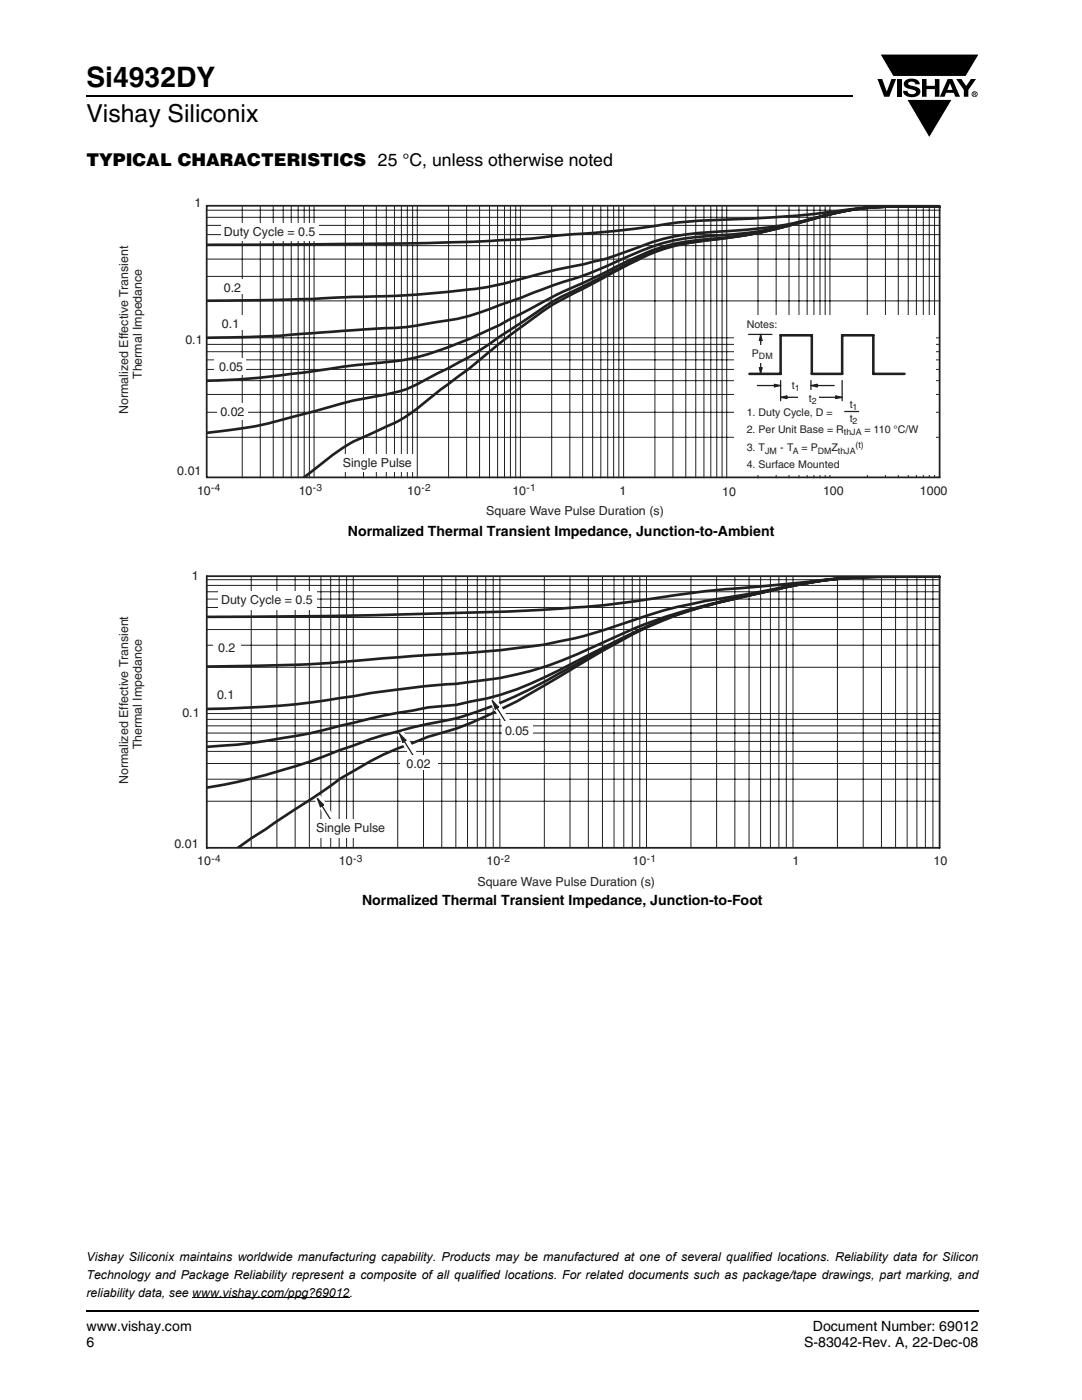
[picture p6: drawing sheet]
<svg xmlns="http://www.w3.org/2000/svg" width="216mm" height="279mm" viewBox="0 0 216 279" stroke-linecap="round" stroke-linejoin="round" font-family="sans-serif">
<path d="M17.1 18.9h.2v.3h-.2zM17.1 261.5h.2v.4h-.2z" fill="#000"/>
<path d="M17.3 19.1h152.9M17.3 261.7h178.1" fill="none" stroke="#000" stroke-width=".36"/>
<path d="M175.1 10.7h20.4v17h-20.4z" fill="#fff"/>
<g fill="#000">
<path d="M175.1 15.8h.9l.9 2.5 1-2.5h.9l-1.4 3.5h-1zM175.6 10.8h19.8l-2.7 4.5h-14.5zM179 15.8h.9v3.5h-.9zM180.7 16.1a2.08 2.08 0 0 1 2.7 .3l.1 .4h-.9a.78 .78 0 0 0-.6-.5 .78 .78 0 0 0-.8 .4l.2 .3 1 .2a1.06 1.06 0 0 1 1.2 1 1.06 1.06 0 0 1-1 1.1 1.71 1.71 0 0 1-2.4-1.2h.9a.95 .95 0 0 0 .8 .7 .95 .95 0 0 0 .9-.4 1.29 1.29 0 0 0-1.2-.6 1.02 1.02 0 0 1-1.1-.6 1.02 1.02 0 0 1 .2-1.1zM184 15.8h.9v1.3h1.6v-1.3h.9v3.5h-.9v-1.5h-1.6v1.5h-.9zM180.9 19.8h9.1l-4.6 7.7zM190.8 15.8h1l1 1.4 .9-1.4h1l-1.5 2.2v1.3h-.9v-1.4z"/>
<path d="M189.6 16.6l-.6 1.3h1.1zM189.1 15.8h.9l1.6 3.5h-1l-.3-.8h-1.5l-.3 .8h-1z"/>
<path d="M194.4 18.6v.1h.2v-.1zM194.2 18.5h.5v.2l-.1 .1 .1 .3-.2-.3-.1 .3h-.2zM194 18.8a.45 .45 0 0 0 .9 0 .45 .45 0 0 0-.9 0zM193.9 18.8a.6 .6 0 0 1 1.2 0 .6 .6 0 0 1-1.2 0z"/>
</g>
<path d="M175.6 10.8h19.8l-2.7 4.5h-14.5zM180.9 19.8h9.1l-4.6 7.7z" fill="none" stroke="#fff" stroke-width=".2"/>
<path d="M38.4 259h31.3" fill="none" stroke="#000" stroke-width=".2"/>
<path d="M23.4 39.2h165.7v64.2h-165.7z" fill="#fff"/>
<path d="M187.6 41.2a168.4 168.4 0 0 0-14.6 .2l-2.1 .2a267.2 267.2 0 0 1-31.3 2.4 159.7 159.7 0 0 0-14.1 1.8l-11 .9a329.3 329.3 0 0 1-33.8 1.9l-39.6 .3M187.6 41.2h-5.1a62.5 62.5 0 0 0-21.8 2.8 102.5 102.5 0 0 1-20.2 2.4 40.1 40.1 0 0 0-13.2 3 74.2 74.2 0 0 1-10.7 3.3 237.5 237.5 0 0 0-17.6 4.2 177.6 177.6 0 0 1-28.5 2.3 542.9 542.9 0 0 1-29.2 .8M187.6 41.2h-3.2a70.6 70.6 0 0 0-19.7 1.8l-1.3 .3a82.7 82.7 0 0 1-23.1 3.9 39.6 39.6 0 0 0-15.5 4.2 86.7 86.7 0 0 1-14.5 5.6l-6.3 2.4-4.2 1.5a46.5 46.5 0 0 1-14.3 3.7 38 38 0 0 1-8.7 .9l-12.3 .8a223.8 223.8 0 0 1-23.2 1.1M187.6 41.2h-3.8a64.4 64.4 0 0 0-23.9 3.1 86.1 86.1 0 0 1-20.7 3.6 34.6 34.6 0 0 0-11.9 3.3l-6.6 3.2a247 247 0 0 0-20.9 10.4 96.1 96.1 0 0 1-15.6 6.2 87.5 87.5 0 0 1-13.7 1.9l-2.1 .3a219.3 219.3 0 0 1-27.1 2.8M187.6 41.2h-4.2a60.4 60.4 0 0 0-20.1 2.2 116.2 116.2 0 0 1-25.3 5 44.4 44.4 0 0 0-15.3 5.5l-7 3.6a46 46 0 0 0-9.4 5.3l-6.5 4.3a62.6 62.6 0 0 1-12.5 7.4 32.7 32.7 0 0 1-8.4 3.8l-1 .2a115.6 115.6 0 0 0-16.7 4l-4.2 1.1a74.6 74.6 0 0 1-15.7 2.8M187.6 41.2h-3a69.4 69.4 0 0 0-19.1 1.6 145.4 145.4 0 0 1-19.9 4.6l-2.4 .3a40.5 40.5 0 0 0-17 4.7l-8.5 4.5a75.8 75.8 0 0 0-15.7 9.9l-2.2 1.7a123.9 123.9 0 0 1-11.4 8.9l-1 .8a53.5 53.5 0 0 1-8.5 6.2l-4.1 1.8a42.4 42.4 0 0 0-12.8 8l-1.4 1.1" fill="none" stroke="#231f20" stroke-width=".53"/>
<g fill="none" stroke="#231f20" stroke-width=".2">
<path d="M41.4 45h146.2M41.4 43.4h146.2M41.4 46.8h146.2M41.4 55.2h146.2M41.4 51.7h146.2M41.4 49h146.2M41.4 42h146.2M48.3 41.2v54.2M51.9 41.2v54.2M54.5 41.2v54.2M56.5 41.2v54.2M58.1 41.2v54.2"/>
<path d="M59.5 41.2v54.2M60.7 41.2v54.2M61.7 41.2v54.2M62.7 41.2v54.2M68.9 41.2v54.2M72.5 41.2v54.2M75.1 41.2v54.2M77.1 41.2v54.2M78.7 41.2v54.2M80.1 41.2v54.2M81.3 41.2v54.2M82.3 41.2v54.2"/>
<path d="M83.3 41.2v54.2M89.5 41.2v54.2M93.1 41.2v54.2M95.7 41.2v54.2M97.7 41.2v54.2M99.3 41.2v54.2M100.7 41.2v54.2M101.9 41.2v54.2M102.9 41.2v54.2M103.8 41.2v54.2M110.1 41.2v54.2M113.7 41.2v54.2"/>
<path d="M116.3 41.2v54.2M118.3 41.2v54.2M119.9 41.2v54.2M121.3 41.2v54.2M122.4 41.2v54.2M123.5 41.2v54.2M124.4 41.2v54.2M130.7 41.2v54.2M134.3 41.2v54.2M136.8 41.2v54.2M138.8 41.2v54.2M140.5 41.2v54.2"/>
<path d="M141.8 41.2v54.2M143 41.2v54.2M144.1 41.2v54.2M145 41.2v54.2M151.3 41.2v54.2M154.9 41.2v54.2M157.4 41.2v54.2M159.4 41.2v54.2M161.1 41.2v54.2M162.4 41.2v54.2M163.6 41.2v54.2M164.7 41.2v54.2"/>
<path d="M165.6 41.2v54.2M173.1 41.1v54.2M176.7 41.1v54.2M179.2 41.1v54.2M181.2 41.1v54.2M182.9 41.1v54.2M184.2 41.1v54.2M185.4 41.1v54.2M186.5 41.1v54.2M41.4 60.1h146.2M41.4 67.4h145.9M41.4 78.7h145.9"/>
<path d="M41.4 76h145.9M41.4 73.7h145.9M41.4 71.8h145.9M41.4 70.2h145.9M41.4 68.7h145.9M41.4 87.3h145.9M41.4 82.3h145.9"/>
</g>
<g fill="#fff">
<path d="M43 55.7h7.6v3h-7.6z"/>
<path d="M42.6 62.9h6.9v3h-6.9z"/>
<path d="M146.6 62.9h40.1v31.8h-40.1z"/>
</g>
<path d="M149.4 66.7h4.6M155.8 75.9v4.1M161.8 75.9v2.1M168 75.9v4.1" fill="none" stroke="#231f20" stroke-width=".25"/>
<path d="M155.8 79.3l1.2-.3v.5z" fill="#231f20"/>
<path d="M155.8 79.3l1.2-.3v.5zM156.6 79.3h3.8" fill="none" stroke="#231f20" stroke-width=".25"/>
<path d="M166.8 79l1.2 .3-1.2 .2z" fill="#231f20"/>
<path d="M163.4 79.3h3.8M166.8 79l1.2 .3-1.2 .2z" fill="none" stroke="#231f20" stroke-width=".25"/>
<path d="M154.5 76.7l1.3 .2-1.3 .3z" fill="#231f20"/>
<path d="M151.1 76.9h3.8M154.5 76.7l1.3 .2-1.3 .3z" fill="none" stroke="#231f20" stroke-width=".25"/>
<path d="M161.8 76.9l1.2-.2v.5z" fill="#231f20"/>
<path d="M161.8 76.9l1.2-.2v.5zM162.7 76.9h3.8" fill="none" stroke="#231f20" stroke-width=".25"/>
<g fill="#fff">
<path d="M156.3 75.3h4.1v2.5h-4.1z"/>
<path d="M159.3 77.9h4.1v2.6h-4.1z"/>
</g>
<path d="M151.5 73.4h.5l-.2 1.2z" fill="#231f20"/>
<path d="M151.5 73.4h.5l-.2 1.2zM151.8 70.1v3.7" fill="none" stroke="#231f20" stroke-width=".25"/>
<path d="M151.8 66.7l.2 1.2h-.5z" fill="#231f20"/>
<path d="M151.8 66.7l.2 1.2h-.5zM151.8 67.6v3.6" fill="none" stroke="#231f20" stroke-width=".25"/>
<path d="M148.3 68.9h6.6v3.5h-6.6z" fill="#fff"/>
<path d="M149.5 74.6h6.3v-7.7h6.2v7.7h6v-7.7h6.3v7.7h6.2" fill="none" stroke="#231f20" stroke-width=".51"/>
<path d="M168.5 82.1h2.8" fill="none" stroke="#231f20" stroke-width=".25"/>
<g fill="#fff">
<path d="M44.1 44.5h19.5v3.5h-19.5z"/>
<path d="M67.9 90.8h15.1v3.4h-15.1z"/>
<path d="M43.4 80.5h6.1v3.3h-6.1z"/>
<path d="M42.8 71.6h6.2v3.2h-6.2z"/>
</g>
<path d="M41.2 41.1l.1 54.2h146.2M41.3 41.1h146.2M187.5 41.1v54.2" fill="none" stroke="#231f20" stroke-width=".35"/>
<path d="M23.5 113.6h165.6v63.7h-165.6z" fill="#fff"/>
<path d="M187.6 115.1a184 184 0 0 0-28.7 1.3l-2.7 .2a301.7 301.7 0 0 0-27.3 3.1 244.6 244.6 0 0 1-28 2.4l-31.5 .8-28 .2M187.6 115.1a173.5 173.5 0 0 0-24.7 .9l-12.1 2.3a240.4 240.4 0 0 0-18.4 3.5l-4.5 1.5a104.4 104.4 0 0 1-30.9 6.7l-14.7 .9a427.1 427.1 0 0 1-26 1.8l-14.9 .3M187.6 115.1h-5.4a101.9 101.9 0 0 0-26.7 2.4 274.1 274.1 0 0 0-22.6 5.6 191.9 191.9 0 0 0-17.9 7.5 65.8 65.8 0 0 1-21 5.5l-2.9 .4-6.6 .5-9.2 1.1a211.3 211.3 0 0 1-21.6 2.9l-12.3 .5M187.6 115.1a219.1 219.1 0 0 0-20.5 .4 211.7 211.7 0 0 0-21.3 4.2 100.3 100.3 0 0 0-27 10.4 188.2 188.2 0 0 1-15.6 7.4l-6.2 1.9-5.9 1.3-5.7 .5a241.6 241.6 0 0 0-23.6 5.2l-5.6 .9a107.1 107.1 0 0 1-14.8 1.7M187.6 115.1h-8.8a97 97 0 0 0-26.7 3.1 100.3 100.3 0 0 0-24.6 7.6l-4.4 2.3-10.2 5.6a96.4 96.4 0 0 1-21.8 9.7 132.9 132.9 0 0 0-26.3 7.5 124.7 124.7 0 0 1-23.4 6.3M187.6 115.1a219.1 219.1 0 0 0-20.5 .4 198.6 198.6 0 0 0-29.2 6.3 82.5 82.5 0 0 0-17.6 8.1l-11.6 6.9a110.2 110.2 0 0 1-17.6 8.6l-5.7 1.7-3.1 1.2a62.9 62.9 0 0 0-16.7 8.8l-18.2 12.1" fill="none" stroke="#231f20" stroke-width=".53"/>
<g fill="none" stroke="#231f20" stroke-width=".2">
<path d="M41.2 119.6h146.2M41.2 118.1h146.2M41.2 116.8h146.2M41.2 115.7h146.2M50.1 115v54.2M55.3 115v54.2M58.9 115v54.2M61.7 115v54.2M64 115v54.2M66 115v54.2M67.7 115v54.2M69.2 115v54.2"/>
<path d="M70.5 115v54.2M79.4 115v54.2M84.5 115v54.2M88.1 115v54.2M91 115v54.2M93.3 115v54.2M95.2 115v54.2M96.9 115v54.2M98.4 115v54.2M99.7 115v54.2M108.6 115v54.2M113.7 115v54.2"/>
<path d="M117.4 115v54.2M120.2 115v54.2M122.5 115v54.2M124.5 115v54.2M126.2 115v54.2M127.7 115v54.2M129 115v54.2M137.9 115v54.2M143 115v54.2M146.6 115v54.2M149.5 115v54.2M151.8 115v54.2"/>
<path d="M153.7 115v54.2M155.4 115v54.2M156.9 115v54.2M158.2 115v54.2M167.1 115v54.2M172.2 115v54.2M175.9 115v54.2M178.7 115v54.2M181 115v54.2M183 115v54.2M184.6 115v54.2M186.2 115v54.2"/>
<path d="M41.2 121.2h146.2M41.2 133.2h146.2M41.2 128.8h146.2M41.2 125.6h146.2M41.2 123.2h146.2M41.4 142.4h146.2M41.4 159.9h146.2M41.4 155.5h146.2M41.4 152.4h146.2M41.4 150h146.2M41.4 148h146.2M41.4 146.3h146.2"/>
<path d="M41.4 144.9h146.2M41.4 143.6h146.2"/>
</g>
<g fill="#fff">
<path d="M42.6 127.7h5.6v3h-5.6z"/>
<path d="M43.6 117.9h19.7v3.7h-19.7z"/>
</g>
<path d="M97.7 140.1l1.2-.9 4 6.3-1.3 .8z" fill-rule="evenodd" fill="#fff"/>
<path d="M98.2 139.8l1.2 1.3-.6 .4z" fill="#231f20"/>
<path d="M98.2 139.8l1.2 1.3-.6 .4zM99.1 141.2l2.8 4.5" fill="none" stroke="#231f20" stroke-width=".25"/>
<path d="M62.7 159.6l1.3-.8 3.9 6.2-1.3 .8z" fill-rule="evenodd" fill="#fff"/>
<path d="M63.3 159.4l1.2 1.2-.6 .4z" fill="#231f20"/>
<path d="M63.3 159.4l1.2 1.2-.6 .4zM64.2 160.8l2.8 4.4" fill="none" stroke="#231f20" stroke-width=".25"/>
<path d="M79.2 146.7l1.3-.8 3.9 6.2-1.3 .9z" fill-rule="evenodd" fill="#fff"/>
<path d="M79.8 146.5l1.2 1.2-.6 .4z" fill="#231f20"/>
<path d="M79.8 146.5l1.2 1.2-.6 .4zM80.6 147.9l2.8 4.4" fill="none" stroke="#231f20" stroke-width=".25"/>
<g fill="#fff">
<path d="M100.2 144h6v3.3h-6z"/>
<path d="M79.9 150.8h7.4v2.9h-7.4z"/>
<path d="M62.3 163.5h15.1v3.6h-15.1z"/>
</g>
<path d="M41.3 115v54.2M41.3 115h146.2M187.5 115v54.2h-146.2" fill="none" stroke="#231f20" stroke-width=".35"/>
<text font-size="5.6" x="17.3" y="17.4">Si4932DY</text>
<text font-size="4.9" x="17.3" y="24.4">Vishay Siliconix</text>
<text font-size="3.5" x="17.3" y="33">TYPICAL CHARACTERISTICS 25 °C, unless otherwise noted</text>
<g font-size="2.8">
<text x="69.4" y="106.9">Normalized Thermal Transient Impedance, Junction-to-Ambient</text>
<text x="72.2" y="180.6">Normalized Thermal Transient Impedance, Junction-to-Foot</text>
<text x="17.3" y="265.6">www.vishay.com</text>
<text x="17.3" y="268.8">6</text>
<text x="160.4" y="268.8">S-83042-Rev. A, 22-Dec-08</text>
<text x="162.2" y="265.6">Document Number: 69012</text>
</g>
<g font-size="2.5" fill="#231f20">
<text x="38.8" y="41.3">1</text>
<text x="44.7" y="47.1">Duty Cycle = 0.5</text>
<text x="44.7" y="58.2">0.2</text>
<text x="44.3" y="65.4">0.1</text>
<text x="37" y="68.7">0.1</text>
<text x="28.3" y="75.7" transform="rotate(-90 28.3 75.7)">Thermal Impedance</text>
<text x="43.7" y="74.1">0.05</text>
<text x="25.6" y="82.6" transform="rotate(-90 25.6 82.6)">Normalized Effective Transient</text>
<text x="44" y="83">0.02</text>
<text x="35.4" y="94.9">0.01</text>
<text x="68.4" y="93.3">Single P</text>
<text x="77.6" y="93.3">u</text>
<text x="79" y="93.3">lse</text>
<text x="39.3" y="98.8">10</text>
<text x="59.6" y="98.8">10</text>
<text x="81.3" y="98.8">10</text>
<text x="102.2" y="98.8">10</text>
<text x="123.6" y="98.8">1</text>
<text x="144.1" y="99">10</text>
<text x="164.2" y="98.8">100</text>
<text x="183.6" y="98.8">1000</text>
<text x="97" y="102.8">Square Wave Pulse Duration (s)</text>
<text x="38.3" y="115.7">1</text>
<text x="44.1" y="120.5">Duty Cycle = 0.5</text>
<text x="43.5" y="130.2">0.2</text>
<text x="36.4" y="143">0.1</text>
<text x="43.3" y="139.5">0.1</text>
<text x="28.3" y="149.6" transform="rotate(-90 28.3 149.6)">Thermal Impedance</text>
<text x="100.8" y="146.6">0.05</text>
<text x="81.1" y="153.2">0.02</text>
<text x="25.6" y="156.5" transform="rotate(-90 25.6 156.5)">Normalized Effective Transient</text>
<text x="63.1" y="166">Single Pulse</text>
<text x="34.8" y="169.2">0.01</text>
<text x="39.3" y="172.7">10</text>
<text x="67.6" y="172.7">10</text>
<text x="97.1" y="172.7">10</text>
<text x="126.2" y="172.7">10</text>
<text x="158.1" y="172.7">1</text>
<text x="186.3" y="172.7">10</text>
<text x="95.3" y="176.7">Square Wave Pulse Duration (s)</text>
</g>
<g font-size="2.5">
<text x="17.3" y="251.7">Vishay Siliconix maintains worldwide manufacturing capability. Products may be manufactured at one of several qualified locations. Reliability data for Silicon</text>
<text x="17.3" y="255.2">Technology and Package Reliability represent a composite of all qualified locations. For related documents such as package/tape drawings, part marking, and</text>
<text x="17.3" y="258.8">reliability data, see www.vishay.com/ppg?69012.</text>
</g>
<g font-size="2.1" fill="#231f20">
<text x="149" y="65.5">Notes:</text>
<text x="150" y="71.2">P</text>
<text x="158" y="77.5">t</text>
<text x="149" y="83.1">1. Duty Cycle, D =</text>
<text x="161.4" y="80.2">t</text>
<text x="169.5" y="81.4">t</text>
<text x="149" y="86.3">2. Per Unit Base = R</text>
<text x="169.5" y="84.2">t</text>
<text x="172.5" y="86.3">= 110 °C/</text>
<text x="181.3" y="86.3">W</text>
<text x="149" y="93.4">4. Surface Mounted</text>
<text x="149" y="90.1">3. T</text>
<text x="155.7" y="90.1">- T</text>
<text x="159.9" y="90.1">= P</text>
<text x="165.9" y="90.1">Z</text>
</g>
<g font-size="2" fill="#231f20">
<text x="42.2" y="98.1">-4</text>
<text x="62.4" y="98.1">-3</text>
<text x="84.1" y="98.1">-2</text>
<text x="105.1" y="98.1">-1</text>
<text x="42.2" y="172">-4</text>
<text x="70.5" y="172">-3</text>
<text x="99.9" y="172">-2</text>
<text x="129" y="172">-1</text>
</g>
<g font-size="1.8" fill="#231f20">
<text x="151.4" y="71.7">DM</text>
<text x="158.6" y="78">1</text>
<text x="162" y="80.7">2</text>
<text x="170.1" y="81.9">1</text>
<text x="168.4" y="86.8">thJA</text>
<text x="170.1" y="84.7">2</text>
<text x="170.7" y="89.5">(t)</text>
<text x="152.7" y="90.6">JM</text>
<text x="158.2" y="90.6">A</text>
<text x="163.2" y="90.6">DM</text>
<text x="167.2" y="90.6">thJA</text>
</g>
</svg>
